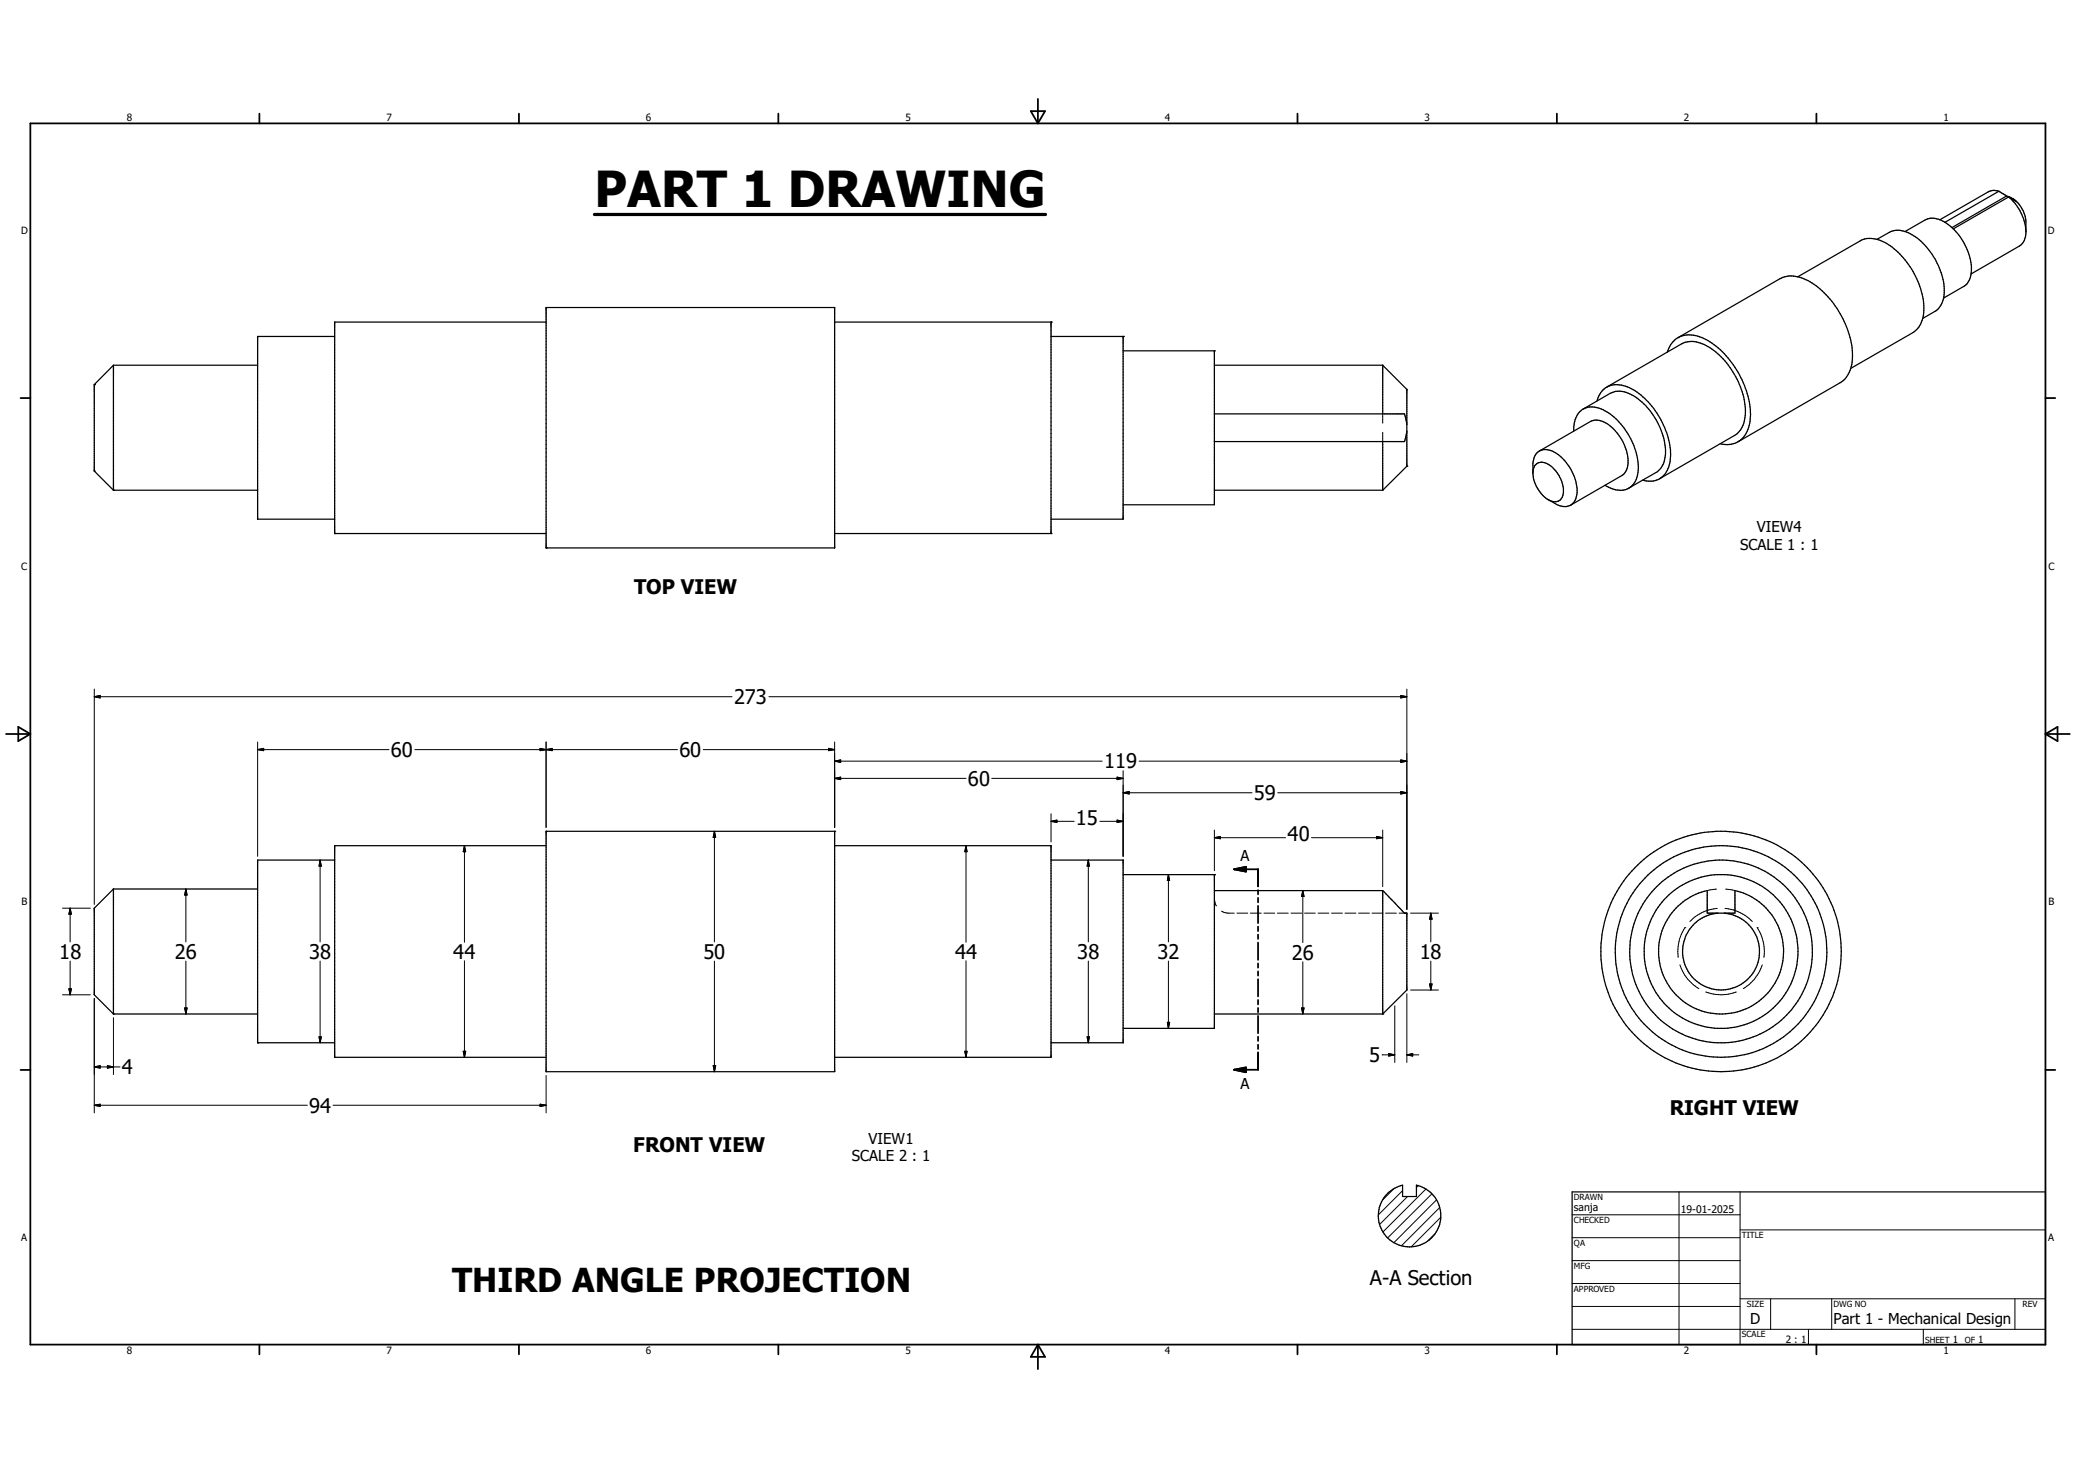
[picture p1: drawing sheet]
<svg xmlns="http://www.w3.org/2000/svg" width="297mm" height="210mm" viewBox="0 0 297 210" stroke-linecap="round" stroke-linejoin="round" font-family="sans-serif">
<g fill="none" stroke="#000" stroke-width=".14">
<path d="M197.8 59.2v1.3M197.8 61.9v1.3M13.5 99.7h91.2M13.5 99.7l.8-.2v.4zM13.5 98.6v30.8M110 99.7h91.3M200.4 99.5l.9 .2-.9 .2zM201.3 98.6v31.5M36.9 107.2h18.8M36.9 107.2l.8-.1v.3zM36.9 106.2v16.3M59.4 107.2h37.5"/>
<path d="M77.3 107.1l.8 .1-.8 .2zM78.1 107.2l.9-.1v.3zM78.1 106.2v12.2M100.6 107.2h18.8M102.2 118.9v15.9M102.2 118.9l.2 .9h-.4zM118.5 107.1l.9 .1-.9 .2zM119.4 106.2v12.2M119.4 108.9h38.3M119.4 108.9l.9-.2v.4zM119.4 111.4l.9-.2v.3zM119.4 111.4h18.8"/>
<path d="M141.9 111.4h18.8M150.4 117.5h3.3M150.4 117.5l.8-.2v.4zM150.4 116.4v4.1M157.4 117.5h3.3M159.8 117.3l.9 .2-.9 .2zM159.8 111.2l.9 .2-.9 .1zM160.7 110.3v12.2M160.7 113.4h18.4M160.7 113.4l.8-.2v.4zM163 108.9h38.3M173.7 119.8h10.2"/>
<path d="M173.7 119.8l.9-.1v.3zM173.7 118.8v5.8M182.8 113.4h18.5M187.6 119.8h10.2M197 119.7l.8 .1-.8 .2zM197.8 118.8v8.1M200.4 108.7l.9 .2-.9 .2zM200.4 113.2l.9 .2-.9 .2zM8.9 129.9h4M10 129.9v4.9M10 137.5v4.8M10 129.9l.2 .9h-.3z"/>
<path d="M26.6 127.2v7.6M26.6 137.5v7.6M26.6 127.2l.2 .8h-.4zM45.8 123v11.8M45.8 137.5v11.7M45.8 123l.2 .9h-.4zM66.4 121v13.8M66.4 137.4v13.9M66.4 121l.2 .8h-.3zM102.2 137.5v15.8M138.2 121l.2 .8h-.4zM138.2 121v13.8"/>
<path d="M138.2 137.4v13.9M155.7 123l.2 .9h-.4zM155.7 123v11.8M155.7 137.5v11.7M167.2 125.1v9.7M167.2 137.5v9.6M167.2 125.1l.1 .9h-.3zM173.7 128.6l.3 1M174.8 130.4l.8 .2h1M177 130.6h1.5M178.9 130.6h1.5M180.8 130.6h1.6"/>
<path d="M182.8 130.6h1.5M184.7 130.6h1.5M186.4 127.4v7.5M186.4 137.6v7.5M186.4 127.4l.2 .8h-.4zM186.6 130.6h1.6M188.6 130.6h1.5M190.5 130.6h1.6M192.4 130.6h1.6M194.4 130.6h1.5M196.3 130.6h1.5M198.2 130.6h1.6"/>
<path d="M200.2 130.6h.7M201.8 130.6h4M204.7 130.6v4.2M204.7 137.5v4.1M204.7 130.6l.2 .9h-.4zM240.3 138a6.3 6.3 0 0 0 1.9 2.9l.9 .5M241.1 132.7h.1M241.1 132.7a6.1 6.1 0 0 0-1 4.3M245.6 127.2l-1.3 .2M245.7 130a6.2 6.2 0 0 0-3.9 1.8M246.8 130a6.3 6.3 0 0 1 3.9 1.8M246.9 127.2l1.3 .2"/>
<path d="M251.4 132.7h.1M251.4 132.7a6.1 6.1 0 0 1 1 4.3M252.1 138a6.4 6.4 0 0 1-2.7 3.4M8.9 142.3h4M9.9 141.5h.3l-.2 .8zM13.5 152.6l.8-.1v.3zM13.5 158.1l.8-.1v.3zM13.5 142.9v16.3M13.5 158.1h30.5M13.5 152.6h3.7M15.4 152.5l.8 .1-.8 .2zM16.2 145.6v8.1"/>
<path d="M26.4 144.2h.4l-.2 .9zM45.6 148.3h.4l-.2 .9zM47.7 158.1h30.4M66.3 150.4h.3l-.2 .9zM77.3 158l.8 .1-.8 .2zM78.1 153.9v5.3M102 152.5h.4l-.2 .8zM138 150.4h.4l-.2 .9zM155.5 148.3h.4l-.2 .9zM167 146.3h.3l-.1 .8zM186.2 144.2h.4l-.2 .9zM197.7 150.9h1.8"/>
<path d="M198.7 150.7l.8 .2-.8 .2zM199.5 143.9v8.1M201.3 142.2v9.8M201.3 150.9h1.7M201.3 150.9l.8-.2v.4zM201.8 141.6h4M204.5 140.8h.4l-.2 .8zM244 141.9a6 6 0 0 0 4.4 0M199.4 170.1l-1.5 1.5M200.7 170.3l-3.5 3.5M201.4 171.2l-4 4M202.9 169.6l-.3 .3"/>
<path d="M204 170.1l-6.1 6.1M204.9 170.8l-6.4 6.3M205.3 176.5l-1 1M205.5 171.7l-6.1 6.1M206 172.8l-5.5 5.4M206.1 174.1l-4.2 4.3M224.9 173.8h24.1M224.9 177.1h24.1M240.2 170.5v21.9M249 176h43.6M249 170.5v21.9M224.9 180.3h24.1"/>
<path d="M224.9 183.6h24.1M224.9 186.9h24.1M224.9 190.2h67.7M249 185.8h43.6M253.3 185.8v4.4M258.7 190.2v2.2M262.1 185.8v4.4M275.2 190.2v2.2M288.3 185.8v4.4"/>
</g>
<g fill="none" stroke="#000" stroke-width=".18">
<path d="M257.2 39.6l8.9-5.1a3.9 3.9 0 0 1 4.1 .5 11.7 11.7 0 0 1 5 9.7 3.6 3.6 0 0 1-1.5 2.9l-8.9 5.1M268.5 34.2l1.8-.9a3.6 3.6 0 0 1 3.8 .6 10.1 10.1 0 0 1 4 8.3 3.1 3.1 0 0 1-1.3 2.4l-1.7 1M277.5 31.4a2.48 2.48 0 0 0-2.1 .1l-2.9 1.6M277.5 31.4a8.2 8.2 0 0 1 4.5 7.8 2.48 2.48 0 0 1-1.1 1.8l-2.8 1.6M286 27.4l1.1 .6M286 27.4l-7.7 4.4M286 27.4a1.79 1.79 0 0 0-1.6 .1l-6.9 3.9M287.1 28l-7.8 4.6M287.1 28l1 .5M287.4 28.2l1.1 .7-.4-.4M287.4 28.2l-7.9 4.5M287.4 28.2a7 7 0 0 1 2.4 4.9"/>
<path d="M288.1 28.5a4.5 4.5 0 0 1 1.7 3.2v1.6a2.16 2.16 0 0 1-.9 1.9l-6.9 4M13.5 55h.1M13.5 55v12.4M16.2 52.3v17.8M36.9 52.2h-20.7l-2.7 2.8M47.9 48.1h-11v26.2h11M78.1 46.1h-30.2v30.2M78.1 44v34.4M78.1 44h41.3v34.4h-41.3M119.4 46.1h31M150.4 46.1h.1M150.4 46.1v30.2"/>
<path d="M150.4 48.1h10.3M160.7 48.1h.1M160.7 48.2v26M160.7 50.2h13M173.7 50.2h.1M173.7 50.2v22M173.7 59.2h27.2l.4 1.5M173.7 52.2h24.1M197.8 52.2v7M197.8 52.2l3.5 3.5v11M226.5 58.5l3.9-2.2a3.7 3.7 0 0 1 3.8 .6 10.1 10.1 0 0 1 4.1 8.3 3 3 0 0 1-1.4 2.4l-3.9 2.2M228.5 57.4a2.97 2.97 0 0 1 4.3-2.1 11.2 11.2 0 0 1 5.8 7 6.5 6.5 0 0 1-.3 5.4 2.81 2.81 0 0 1-3.3 1"/>
<path d="M229.9 55.4l10.7-6.2a3.9 3.9 0 0 1 4 .5 11.8 11.8 0 0 1 5.1 9.8 3.5 3.5 0 0 1-1.6 2.8l-10.7 6.2M240.1 48.3a3.9 3.9 0 0 1 3.6 .1 10.5 10.5 0 0 1 3.5 2.8 14 14 0 0 1 2.5 4.4 8.2 8.2 0 0 1 .1 6.4l-.4 .6-.8 .6M240.1 48.3a3.6 3.6 0 0 0-1.6 2.1M240.1 48.3l14.5-8.4a4.3 4.3 0 0 1 4.4 .4 13.4 13.4 0 0 1 6 10.9l-.2 1.5M264.8 52.7a3.4 3.4 0 0 1-1.5 2.1l-14.6 8.4M13.5 67.4h.1M13.5 67.4l2.7 2.7M16.2 70.1h.1M16.2 70.1h20.7M47.9 76.3h.1M47.9 76.3h30.2M78.1 78.4h.1"/>
<path d="M119.4 76.3h31M150.4 76.3h.1M150.4 74.3h10.3M160.7 72.2h13M173.7 70.1h24.1M197.8 63.2v6.9M201.3 66.7h.1M201.3 61.7l-.4 1.5h-27.2M201.3 66.7l-3.5 3.4M219.3 67.5a1.34 1.34 0 0 1 .8-1.3 1.34 1.34 0 0 1 1.5 .3 4.8 4.8 0 0 1 2.1 4.2 1.28 1.28 0 0 1-.9 1 1.28 1.28 0 0 1-1.3-.2M219.8 64.9a1.95 1.95 0 0 1 2.7-.2 6.7 6.7 0 0 1 3.1 6.2 1.74 1.74 0 0 1-2.7 1.4l-1.6-.9a5 5 0 0 1-2-3.7v-1.6l.2-.6zM220.2 64.5l7.3-4.2a2.86 2.86 0 0 1 3.2 .9 6.6 6.6 0 0 1 2.1 5.6 1.95 1.95 0 0 1-.8 1.2l-7.3 4.3"/>
<path d="M225.2 61.7a3.1 3.1 0 0 1 1.8-3.4 4.7 4.7 0 0 1 4.2 1.6 10 10 0 0 1 3.1 7.7 3.1 3.1 0 0 1-1 2.1M229.6 69.4a3.7 3.7 0 0 0 3.1 .6l.4-.2M248.6 63.2a3.4 3.4 0 0 1-2.5 .3M78.1 118.9h.1M78.1 118.9v34.4h41.3M78.1 118.9h41.3M119.4 118.9h.1M119.4 118.9v34.4M16.2 127.2v17.9M16.2 127.2l-2.7 2.7v12.4M16.2 127.2h20.7M36.9 123.1v26.1"/>
<path d="M36.9 123h11M78.1 121h-30.2v30.3h30.2M119.4 121h31v30.2M150.4 123h10.3v26.2h-10.3M160.7 125.1h13M173.7 125.1h.1M173.7 127.4h24.1M173.7 125.2v21.9h-13M197.8 127.4l2.7 2.7a.89 .89 0 0 0 .8 .5v11l-3.5 3.5M197.8 127.4v17.7M239.8 129.9a8.7 8.7 0 0 1 4.5-2.5v3.2h3.9v-3.2a8.9 8.9 0 0 1 6.2 12.3 8.9 8.9 0 0 1-13.1 3.9 8.9 8.9 0 0 1-1.5-13.7zM245.8 130.6a5.5 5.5 0 0 0-4.3 8.4 5.5 5.5 0 0 0 9.4 0 5.5 5.5 0 0 0-4.2-8.4"/>
<path d="M13.5 142.3l2.7 2.8M16.2 145.1h.1M16.2 145.1h20.7M36.9 149.2h.1M36.9 149.2h11M119.4 151.3h31M173.7 145.1h24.1M197.8 145.1h.1M198.6 170.7a4.8 4.8 0 0 1 2.1-1.1v1.6h1.9v-1.6a4.5 4.5 0 0 1 3.1 6.1 4.5 4.5 0 0 1-6.6 1.9 4.5 4.5 0 0 1-.5-6.9zM224.9 170.5h67.7v21.9h-67.7z"/>
<circle cx="246.2" cy="136.1" r="15.1"/>
<circle cx="246.2" cy="136.1" r="11"/>
<circle cx="246.2" cy="136.1" r="13.1"/>
<circle cx="246.2" cy="136.1" r="17.2"/>
</g>
<g fill="none" stroke="#000" stroke-width=".25">
<path d="M4.3 17.7h288.3v174.7h-288.3zM37.1 16.3v1.4M74.2 16.3v1.4M111.4 16.3v1.4M147.5 15.9h2l-1 1.8zM148.5 14.1v3.6M185.6 16.3v1.4M222.7 16.3v1.4M259.9 16.3v1.4M2.9 56.9h1.4M292.6 56.9h1.4M.9 105h3.4"/>
<path d="M2.6 104l1.7 1-1.7 1zM292.6 105h3.5M292.6 105l1.8-1v2zM176.6 124.4h3.4v2.4M176.6 124.4l1.7-.4v.7zM180 127.3v.6M180 128.5v.6M180 129.6v2.5M180 132.6v.6M180 133.7v.6M180 134.9v2.4M180 137.8v.6"/>
<path d="M180 139v.6M2.9 153.1h1.4M176.6 153l1.7-.3v.7zM180 140.1v2.4M180 143.1v.6M180 144.2v.6M180 145.3v2.5M180 148.3v.6M180 149.5v.6M180 150.6v2.4h-3.4M292.6 153.1h1.4M37.1 192.4v1.4"/>
<path d="M74.2 192.4v1.4M111.4 192.4v1.4M148.5 192.4v3.5M148.5 192.4l1 1.7h-2zM185.6 192.4v1.4M222.7 192.4v1.4M259.9 192.4v1.4"/>
</g>
<path d="M176.6 124.4l1.7-.4v.7zM176.6 153l1.7-.3v.7z" fill="#000" stroke="#000" stroke-width=".25"/>
<g fill="#000" stroke="#000" stroke-width=".14">
<path d="M13.5 99.7l.8-.2v.4zM200.4 99.5l.9 .2-.9 .2zM36.9 107.2l.8-.1v.3zM77.3 107.1l.8 .1-.8 .2zM78.1 107.2l.9-.1v.3zM102.2 118.9l.2 .9h-.4zM118.5 107.1l.9 .1-.9 .2zM119.4 108.9l.9-.2v.4zM119.4 111.4l.9-.2v.3zM150.4 117.5l.8-.2v.4zM159.8 117.3l.9 .2-.9 .2zM159.8 111.2l.9 .2-.9 .1z"/>
<path d="M160.7 113.4l.8-.2v.4zM173.7 119.8l.9-.1v.3zM197 119.7l.8 .1-.8 .2zM200.4 108.7l.9 .2-.9 .2zM200.4 113.2l.9 .2-.9 .2zM10 129.9l.2 .9h-.3zM26.6 127.2l.2 .8h-.4zM45.8 123l.2 .9h-.4zM66.4 121l.2 .8h-.3zM138.2 121l.2 .8h-.4zM155.7 123l.2 .9h-.4zM167.2 125.1l.1 .9h-.3z"/>
<path d="M186.4 127.4l.2 .8h-.4zM204.7 130.6l.2 .9h-.4zM9.9 141.5h.3l-.2 .8zM13.5 158.1l.8-.1v.3zM13.5 152.6l.8-.1v.3zM15.4 152.5l.8 .1-.8 .2zM26.4 144.2h.4l-.2 .9zM45.6 148.3h.4l-.2 .9zM66.3 150.4h.3l-.2 .9zM77.3 158l.8 .1-.8 .2zM102 152.5h.4l-.2 .8zM138 150.4h.4l-.2 .9z"/>
<path d="M155.5 148.3h.4l-.2 .9zM167 146.3h.3l-.1 .8zM186.2 144.2h.4l-.2 .9zM198.7 150.7l.8 .2-.8 .2zM201.3 150.9l.8-.2v.4zM204.5 140.8h.4l-.2 .8z"/>
</g>
<path d="M85 30.7h64.6" fill="none" stroke="#000" stroke-width=".46"/>
<text font-size="7.1" x="85" y="29.5">PART 1 DRAWING</text>
<text font-size="4.7" x="64.7" y="184.8">THIRD ANGLE PROJECTION</text>
<g font-size="2.9">
<text x="90.7" y="85">TOP VIEW</text>
<text x="105" y="100.8">273</text>
<text x="55.9" y="108.2">60</text>
<text x="97.2" y="108.2">60</text>
<text x="138.5" y="112.4">60</text>
<text x="158" y="109.9">119</text>
<text x="153.9" y="118">15</text>
<text x="179.4" y="114.5">59</text>
<text x="184.2" y="120.4">40</text>
<text x="8.5" y="137.2">18</text>
<text x="25" y="137.2">26</text>
<text x="44.2" y="137.2">38</text>
<text x="64.9" y="137.2">44</text>
<text x="100.6" y="137.2">50</text>
<text x="136.7" y="137.2">44</text>
<text x="154.1" y="137.2">38</text>
<text x="165.6" y="137.2">32</text>
<text x="184.8" y="137.3">26</text>
<text x="203.1" y="137.2">18</text>
<text x="17.4" y="153.7">4</text>
<text x="195.9" y="151.9">5</text>
<text x="44.2" y="159.2">94</text>
<text x="238.9" y="159.5">RIGHT VIEW</text>
<text x="90.6" y="164.8">FRONT VIEW</text>
<text x="196" y="183.9">A-A Section</text>
</g>
<g font-size="2.1">
<text x="251.3" y="76.2">VIEW4</text>
<text x="249" y="78.7">SCALE 1 : 1</text>
<text x="177.5" y="123.1">A</text>
<text x="177.5" y="155.8">A</text>
<text x="121.9" y="166.2">SCALE 2 : 1</text>
<text x="124.2" y="163.6">VIEW1</text>
<text x="250.4" y="189.4">D</text>
<text x="262.3" y="189.5">Part 1 - Mechanical Design</text>
</g>
<g font-size="1.5">
<text x="225.2" y="173.2">sanja</text>
<text x="240.5" y="173.5">19-01-2025</text>
</g>
<g font-size="1.4">
<text x="18.2" y="17.3">8</text>
<text x="55.3" y="17.3">7</text>
<text x="92.4" y="17.3">6</text>
<text x="129.5" y="17.3">5</text>
<text x="166.7" y="17.3">4</text>
<text x="203.8" y="17.3">3</text>
<text x="240.9" y="17.3">2</text>
<text x="278" y="17.3">1</text>
<text x="3" y="33.5">D</text>
<text x="293" y="33.5">D</text>
<text x="3" y="81.5">C</text>
<text x="293.1" y="81.5">C</text>
<text x="3.1" y="129.5">B</text>
<text x="293.1" y="129.5">B</text>
<text x="3" y="177.6">A</text>
<text x="293" y="177.6">A</text>
<text x="18.2" y="193.8">8</text>
<text x="55.3" y="193.8">7</text>
<text x="92.4" y="193.8">6</text>
<text x="129.5" y="193.8">5</text>
<text x="166.7" y="193.8">4</text>
<text x="203.8" y="193.8">3</text>
<text x="240.9" y="193.8">2</text>
<text x="255.5" y="192.1">2 : 1</text>
<text x="278" y="193.8">1</text>
<text x="279.4" y="192.1">1</text>
<text x="283" y="192.1">1</text>
</g>
<g font-size="1.2">
<text x="225.2" y="171.7">DRAWN</text>
<text x="225.2" y="174.9">CHECKED</text>
<text x="225.2" y="178.2">QA</text>
<text x="249.2" y="177.1">TITLE</text>
<text x="225.2" y="181.5">MFG</text>
<text x="225.2" y="184.8">APPROVED</text>
<text x="249.2" y="191.3">SCALE</text>
<text x="249.9" y="186.9">SIZE</text>
<text x="262.3" y="186.9">DWG NO</text>
<text x="289.3" y="186.9">REV</text>
<text x="275.4" y="192.1">SHEET</text>
<text x="281.1" y="192.1">OF</text>
</g>
</svg>
